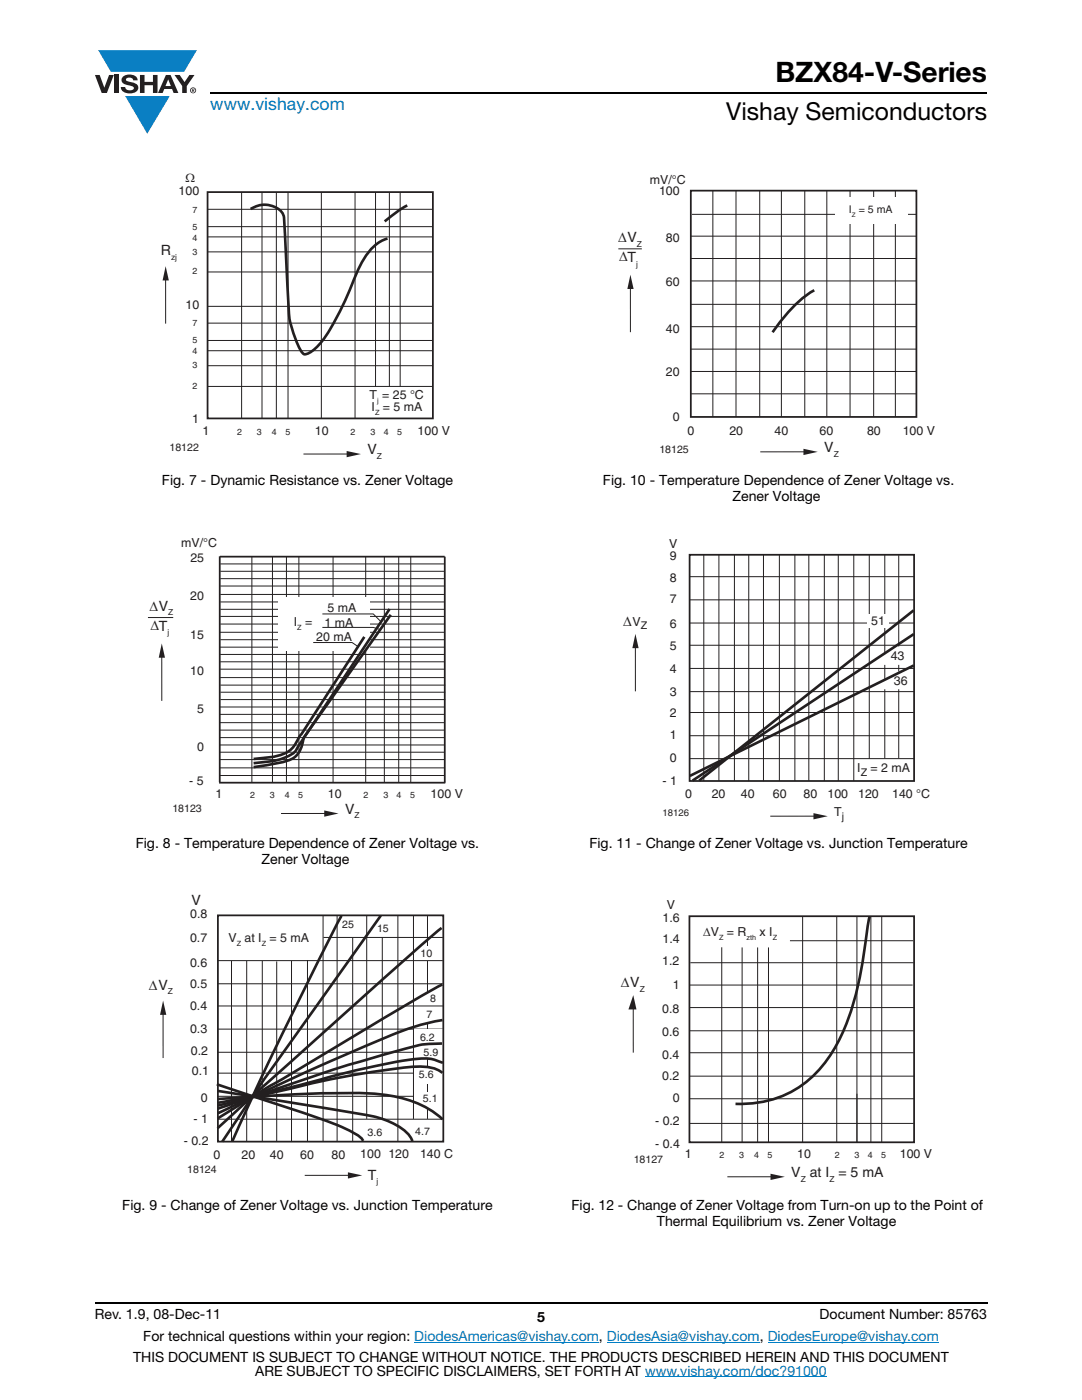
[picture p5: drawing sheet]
<svg xmlns="http://www.w3.org/2000/svg" width="216mm" height="279mm" viewBox="0 0 216 279" stroke-linecap="round" stroke-linejoin="round" font-family="sans-serif">
<g fill="#0a7fc3">
<path d="M19.6 10h19.7l-2.6 4.3h-1.1h-13.5z"/>
<path d="M25 19.2h8.9l-4.5 7.5z"/>
</g>
<g fill="#231f20">
<path d="M18.9 15h1l.9 2.5 1-2.5h.9l-1.4 3.6h-1z"/>
<path d="M22.9 15h.9v3.6h-.9z"/>
<path d="M24.6 15.3a2.1 2.1 0 0 1 2.8 .3l.1 .4h-.9a.79 .79 0 0 0-.7-.5 .79 .79 0 0 0-.8 .4l.3 .3 1 .2a1.08 1.08 0 0 1 1.2 1 1.08 1.08 0 0 1-1.1 1.2 1.73 1.73 0 0 1-2.4-1.2h.9a.96 .96 0 0 0 .8 .6 .96 .96 0 0 0 .9-.4 1.31 1.31 0 0 0-1.2-.6 1.03 1.03 0 0 1-1.1-.6 1.03 1.03 0 0 1 .2-1.1z"/>
<path d="M27.9 15h.9v1.3h1.7v-1.3h.9v3.6h-.9v-1.6h-1.7v1.6h-.9z"/>
<path d="M34.8 15h1.1l.9 1.4 1-1.4h1l-1.5 2.2v1.4h-.9v-1.4z"/>
<path d="M33.6 15.9l.5 1.3h-1.1zM33.1 15l-1.6 3.6h1l.3-.8h1.5l.3 .8h1l-1.6-3.6z"/>
<path d="M38.1 18a.46 .46 0 0 1 .9 0 .46 .46 0 0 1-.9 0zM37.9 18a.6 .6 0 0 0 1.2 0 .6 .6 0 0 0-1.2 0z"/>
<path d="M38.4 17.8h.2v.2h-.2zM38.3 17.7v.7h.1v-.3l.4 .3-.2-.3 .2-.2-.1-.2z"/>
</g>
<path d="M42 18.6h155M18.9 260h178.1" fill="none" stroke="#000" stroke-width=".36"/>
<path d="M82.7 267.9h36.8M121.1 267.9h30.5M128.7 274.8h36.3M153.2 267.9h34.1" fill="none" stroke="#007ec4" stroke-width=".2"/>
<path d="M32.1 34.1h57.7v58.1h-57.7z" fill="#fff"/>
<path d="M41.4 38.3h45v45.2h-45z" fill="none" stroke="#231f20" stroke-width=".35"/>
<g fill="none" stroke="#231f20" stroke-width=".2">
<path d="M48.2 38.4v45.1M52.3 38.4v45.1M55.1 38.4v45.1M57.5 38.4v45.1M64.1 38.4v45.1M70.8 38.3v45.2M74.9 38.3v38.8M77.7 38.4v38.7M79.8 38.4v38.7M33 54.5l.1 10.1M41.4 50.3h45M41.5 54.3h44.9"/>
<path d="M41.5 45.2h44.9M41.5 47.3h44.9M41.5 41.8h44.7M41.4 73h45M41.5 77.1h44.9M41.5 67.9h44.9M41.5 61.1h44.9M41.5 70h44.9M41.5 64.5h44.7"/>
</g>
<path d="M50 41.7a4.7 4.7 0 0 1 6.5 1.1l.2 1.3 .8 15.2a20.1 20.1 0 0 0 2.9 11.2 1.42 1.42 0 0 0 1.7-.3 17.4 17.4 0 0 0 4.9-6.4l2.5-5.3a46.8 46.8 0 0 1 3.4-7.3 8.3 8.3 0 0 1 4.4-3.6M81.3 41l-1.6 .9-2.9 2.3" fill="none" stroke="#231f20" stroke-width=".53"/>
<path d="M33.1 53.1l.6 2.9h-1.3z" fill="#231f20"/>
<path d="M70.7 90.6h-10.1" fill="none" stroke="#231f20" stroke-width=".2"/>
<path d="M69.2 90l2.8 .6-2.8 .7z" fill="#231f20"/>
<path d="M29.5 107.1h62.9v56.9h-62.9z" fill="#fff"/>
<g fill="none" stroke="#231f20" stroke-width=".2">
<path d="M44 118.6h44.6M44 115.5h44.7M44 114h44.7M44 112.5h44.7M44 117h44.7M50.3 111.1v45.1M54.4 111.1v45.1M57.2 111.1v45.1M59.6 111.1v45.1M66.5 111.1v45.1M73 111.1v45.1M76.7 111.1v45.1"/>
<path d="M79.6 111.1v45.1M82 111.1v45.1M43.8 129.2h44.9M43.8 126.2h44.9M43.9 135.2h44.9M43.9 133.5h44.9M43.9 130.6h44.9M43.9 132.1h44.9M44 127.7h44.6M44 124.5h44.6M44 123h44.6M44 121.6h44.6"/>
<path d="M44 120.1h44.6M44 139.6h44.8M44 138.1h44.8M44 136.7h44.8M43.8 144.2h44.9M43.8 142.6h44.9M43.8 141.1h44.9M43.9 154.8h44.8M43.9 150.1h44.8M43.9 153.2h44.8M43.9 147.2h44.8M43.9 145.7h44.8"/>
<path d="M43.9 151.6h44.8M43.9 148.7h44.8"/>
</g>
<path d="M43.8 111v45.1M43.9 111.1h44.8v45.1M43.7 156.2h45.2" fill="none" stroke="#231f20" stroke-width=".35"/>
<path d="M55.5 119.2h18.2v10.8h-18.2z" fill="#fff"/>
<path d="M72.7 127.1l-13.1 20.1a5.7 5.7 0 0 1-5 3.8l-4 .5M77.7 121.5l-18.5 27.9a2.56 2.56 0 0 1-1.4 1.4 14.3 14.3 0 0 1-6.2 1.4l-1 .1M78 122.7l-17.4 24.5a7.9 7.9 0 0 1-1.4 3.5 7.5 7.5 0 0 1-4.2 1.7l-4.4 .7" fill="none" stroke="#231f20" stroke-width=".53"/>
<path d="M29.5 123.2h5.1M32.3 129.7v10.2M62.5 128.2h7.8l1.2 .9M64.3 122.5h10.2l1.6 1.7M64.3 125.2h10.2l1.4 .4" fill="none" stroke="#231f20" stroke-width=".2"/>
<path d="M32.3 128.4l.6 2.9h-1.2z" fill="#231f20"/>
<path d="M66.2 162.3l-10.1 .1" fill="none" stroke="#231f20" stroke-width=".2"/>
<path d="M64.7 161.7l2.9 .7-2.9 .6z" fill="#231f20"/>
<path d="M29.7 178.1h60.7v58.9h-60.7z" fill="#fff"/>
<g fill="none" stroke="#231f20" stroke-width=".2">
<path d="M43.4 196.3h45M46.2 191.8v36M49.2 191.8v36M52.3 191.8v36M55.2 191.9v36M58.2 191.8v36.1M61.4 191.6v36.2M64.5 187.1h23.9M67.3 182.8v45M70.4 187.2v40.6M79.4 182.8v45M85.3 182.8v40.5"/>
<path d="M43.4 218.8h44.9M43.4 210h45M43.4 214.2h44.9M43.4 223.4h45"/>
</g>
<path d="M68.1 182.8l-4.8 9.3-8.7 17.8-8.2 17.8M76 182.7l-13.5 19a533.4 533.4 0 0 0-18.2 26.1M43.3 216.4a529.1 529.1 0 0 1 25 8.6l3.1 1.6 .8 .6 .3 .5M43.4 217.7l22.9 3.7a60.7 60.7 0 0 1 10.9 2.2 10 10 0 0 1 4.8 3.4l.3 .7" fill="none" stroke="#231f20" stroke-width=".53"/>
<g fill="#fff">
<path d="M82.6 188.9h5.5v2.8h-5.5z"/>
<path d="M83.6 198.1h4.2v2.6h-4.2z"/>
</g>
<path d="M64.5 182.8v45M73.2 182.8v40.5M76.3 187.1v36.3" fill="none" stroke="#231f20" stroke-width=".2"/>
<path d="M82.6 218h5.7v3.1h-5.7z" fill="#fff"/>
<path d="M43.5 219.3a300.4 300.4 0 0 1 30.3-1.1 24.5 24.5 0 0 1 13.1 4l1.4 1.2" fill="none" stroke="#231f20" stroke-width=".53"/>
<path d="M82.6 212.9h5.7v3.5h-5.7z" fill="#fff"/>
<path d="M88.1 185.2l-12.1 10.6-23.8 21.3-8.8 8.1M88.3 196.5a1152.9 1152.9 0 0 0-32.2 19l-3.4 1.9-9.3 5.8M88.3 214.1a8.1 8.1 0 0 0-5.8-1.2 178.4 178.4 0 0 0-27 4.9l-12 2.8" fill="none" stroke="#231f20" stroke-width=".53"/>
<path d="M43.4 191.7h45M82.5 182.8v40.5" fill="none" stroke="#231f20" stroke-width=".2"/>
<path d="M83 200.8h4.3v3.3h-4.3z" fill="#fff"/>
<path d="M88.3 203.6a65.2 65.2 0 0 0-15.7 5.3l-11.8 5.2-17.3 8.1" fill="none" stroke="#231f20" stroke-width=".53"/>
<path d="M43.3 205.4h45.1M43.4 200.8h45" fill="none" stroke="#231f20" stroke-width=".2"/>
<path d="M82.6 205.4h5.6v5.8h-5.6z" fill="#fff"/>
<path d="M88.2 208.3a24.6 24.6 0 0 0-8.1 1.2 310.7 310.7 0 0 0-27.7 8.7l-9 3.1M88.4 212.1a8.8 8.8 0 0 0-5.7-.7 170.8 170.8 0 0 0-23.4 5.3l-8 1.8-7.8 1.6" fill="none" stroke="#231f20" stroke-width=".53"/>
<path d="M43.5 182.7h45v45.1h-45z" fill="none" stroke="#231f20" stroke-width=".35"/>
<path d="M32.5 201v10.2" fill="none" stroke="#231f20" stroke-width=".2"/>
<path d="M32.5 199.7l.7 2.8h-1.3z" fill="#231f20"/>
<path d="M70.9 234.6h-10.1" fill="none" stroke="#231f20" stroke-width=".2"/>
<path d="M69.4 234l2.9 .6-2.9 .6z" fill="#231f20"/>
<path d="M123.3 34.6h63.3v57.2h-63.3z" fill="#fff"/>
<path d="M137.8 38.1h45.1v45.1h-45.1z" fill="none" stroke="#231f20" stroke-width=".35"/>
<g fill="none" stroke="#231f20" stroke-width=".2">
<path d="M142.2 38.1v45.1M146.9 38.1v45.1M151.6 38.1v45.1M155.9 38.1v45.1M160.6 38.1v45.1M165 38.1v45.1M169.6 38.1v45.1M174.3 38.1v45.1M178.7 38.1v45.1M137.9 51.6h44.9M137.9 47.1h44.9M137.9 56.1h45"/>
<path d="M138.1 42.8h44.7M137.8 60.7h45M137.9 78.6h44.9M137.9 74.1h44.9M137.9 69.7h44.9M137.9 65.2h44.9"/>
</g>
<path d="M162.5 57.9a28.7 28.7 0 0 0-8.3 8.4" fill="none" stroke="#231f20" stroke-width=".53"/>
<path d="M166.6 39.3h14.6v5.3h-14.6z" fill="#fff"/>
<path d="M123.4 49.7h4.7M125.8 56.2v10.1" fill="none" stroke="#231f20" stroke-width=".2"/>
<path d="M125.8 54.8l.6 2.9h-1.2z" fill="#231f20"/>
<path d="M161.8 90.2h-10.1" fill="none" stroke="#231f20" stroke-width=".2"/>
<path d="M160.3 89.6l2.9 .6-2.9 .6z" fill="#231f20"/>
<path d="M124.3 107.2h61.3v57h-61.3z" fill="#fff"/>
<g fill="none" stroke="#231f20" stroke-width=".2">
<path d="M137.6 115.1h44.8M140.4 110.8v45.1M143.5 110.8v45.1M146.5 110.7v45.2M149.4 110.7v45.2M152.3 110.8v45.1M155.5 110.8v45.1M158.6 110.8v45M161.4 110.8v45M164.5 110.7v45.2M167.3 110.8v45.1M170.4 110.8v45.1"/>
<path d="M173.5 110.8v40.6M176.5 110.8v40.5M179.3 110.8v40.5M137.6 124.3h44.8M137.6 151.4h44.8M137.6 146.8h44.8M137.6 142.2h44.8"/>
</g>
<path d="M137.6 110.7h44.8v45.2h-44.8z" fill="none" stroke="#231f20" stroke-width=".35"/>
<path d="M173.1 122.6h4.2v2.7h-4.2z" fill="#fff"/>
<path d="M137.6 119.7h44.8" fill="none" stroke="#231f20" stroke-width=".2"/>
<path d="M175.5 131.1l3-2.1h1.9v3.7h-4.9z" fill="#fff"/>
<path d="M182.3 121.8l-42.8 34M182.3 126.5l-44.1 29.3" fill="none" stroke="#231f20" stroke-width=".53"/>
<path d="M137.6 133.4h44.8M137.6 128.8h44.8" fill="none" stroke="#231f20" stroke-width=".2"/>
<path d="M175.7 135.9l3.9-2.1 1.9-.3v4.1h-5.8z" fill="#fff"/>
<path d="M126.8 127.8v10.2M137.6 138h44.8" fill="none" stroke="#231f20" stroke-width=".2"/>
<path d="M182.3 132.8l-44.6 22.1" fill="none" stroke="#231f20" stroke-width=".53"/>
<path d="M126.8 126.5l.6 2.9h-1.2z" fill="#231f20"/>
<path d="M163.8 162.9h-10.1" fill="none" stroke="#231f20" stroke-width=".2"/>
<path d="M162.3 162.3l2.9 .6-2.9 .6z" fill="#231f20"/>
<path d="M123.9 179.3h62.1v57.2h-62.1z" fill="#fff"/>
<path d="M137.6 182.9h44.8v45.1h-44.8z" fill="none" stroke="#231f20" stroke-width=".35"/>
<g fill="none" stroke="#231f20" stroke-width=".2">
<path d="M126.4 199.9v10.2M137.5 196.6h44.6M137.7 192.1h44.6M144 189.1v38.9M148.1 189.1v38.9M151.2 189.1v38.8M153.3 189.1v38.9M157.6 187.7h24.6M160.2 182.9v45M167 182.9v45M171 182.9v45.1M173.8 182.9v45.1"/>
<path d="M175.9 182.9v45.1M137.5 214.8h44.9M137.5 219.3h44.9M137.6 205.7h44.7M137.6 201.1h44.8M137.6 210.1h44.7M137.6 224.2h44.7"/>
</g>
<path d="M173.5 182.9l-.3 1.7a89.4 89.4 0 0 1-4 18.8 27.6 27.6 0 0 1-9.5 13.4 21 21 0 0 1-12.9 3.5" fill="none" stroke="#231f20" stroke-width=".53"/>
<path d="M126.4 198.6l.6 2.9h-1.6z" fill="#231f20"/>
<path d="M155.3 234.8l-10.2 .1" fill="none" stroke="#231f20" stroke-width=".2"/>
<path d="M153.8 234.2l2.8 .7-2.8 .6z" fill="#231f20"/>
<text font-size="5.6" x="154.7" y="16.4">BZX84-V-Series</text>
<text font-size="4.9" x="144.9" y="24">Vishay Semiconductors</text>
<text font-size="3.5" fill="#007ec4" x="42" y="21.9">www.vishay.com</text>
<g font-size="2.8" fill="#231f20">
<text x="32.1" y="50.9">R</text>
<text x="123.3" y="48.3">ΔV</text>
<text x="123.6" y="52.2">ΔT</text>
<text x="73.3" y="90.6">V</text>
<text x="164.5" y="90.2">V</text>
<text x="29.8" y="121.9">ΔV</text>
<text x="30" y="125.8">ΔT</text>
<text x="124.3" y="124.9">Δ</text>
<text x="68.8" y="162.4">V</text>
<text x="38.2" y="180.6">V</text>
<text x="29.7" y="197.5">ΔV</text>
<text x="123.9" y="197">ΔV</text>
<text x="73.4" y="235.4">T</text>
<text x="157.9" y="234.9">V at I = 5 mA</text>
</g>
<g font-size="2.8">
<text x="32.3" y="96.8">Fig. 7 - Dynamic Resistance vs. Zener Voltage</text>
<text x="120.3" y="96.8">Fig. 10 - Temperature Dependence of Zener Voltage vs.</text>
<text x="146.2" y="100">Zener Voltage</text>
<text x="27.1" y="169.2">Fig. 8 - Temperature Dependence of Zener Voltage vs.</text>
<text x="52.2" y="172.3">Zener Voltage</text>
<text x="117.6" y="169.2">Fig. 11 - Change of Zener Voltage vs. Junction Temperature</text>
<text x="24.4" y="241.5">Fig. 9 - Change of Zener Voltage vs. Junction Temperature</text>
<text x="114" y="241.5">Fig. 12 - Change of Zener Voltage from Turn-on up to the Point of</text>
<text x="131.1" y="244.7">Thermal Equilibrium vs. Zener Voltage</text>
<text x="18.9" y="263.3">Rev. 1.9, 08-Dec-11</text>
<text x="107.2" y="263.8">5</text>
<text x="163.6" y="263.3">Document Number: 85763</text>
<text x="28.6" y="267.7">For technical questions within your region: DiodesAmericas@vishay.com, DiodesAsia@vishay.com, DiodesEurope@vishay.com</text>
<text x="26.5" y="271.7">THIS DOCUMENT IS SUBJECT TO CHANGE WITHOUT NOTICE. THE PRODUCTS DESCRIBED HEREIN AND THIS DOCUMENT</text>
<text x="50.9" y="274.6">ARE SUBJECT TO SPECIFIC DISCLAIMERS, SET FORTH AT www.vishay.com/doc?91000</text>
</g>
<g font-size="2.5" fill="#231f20">
<text x="35.6" y="39">100</text>
<text x="37" y="36.3">Ω</text>
<text x="129.7" y="36.7">mV/°C</text>
<text x="131.5" y="39">100</text>
<text x="132.9" y="48.2">80</text>
<text x="132.9" y="57.2">60</text>
<text x="37" y="61.7">10</text>
<text x="132.9" y="66.4">40</text>
<text x="132.9" y="75">20</text>
<text x="73.7" y="79.7">T = 25 °C</text>
<text x="74.1" y="82.1">I = 5 mA</text>
<text x="38.4" y="84.4">1</text>
<text x="40.4" y="86.8">1</text>
<text x="62.8" y="86.8">10</text>
<text x="83.3" y="86.8">100 V</text>
<text x="134.3" y="84.1">0</text>
<text x="137.2" y="86.7">0</text>
<text x="145.5" y="86.8">20</text>
<text x="154.6" y="86.8">40</text>
<text x="163.5" y="86.7">60</text>
<text x="173" y="86.8">80</text>
<text x="180.1" y="86.7">100 V</text>
<text x="36.2" y="109.2">mV/°C</text>
<text x="38" y="112.2">25</text>
<text x="133.5" y="109.3">V</text>
<text x="133.7" y="111.9">9</text>
<text x="38" y="119.7">20</text>
<text x="133.7" y="116.1">8</text>
<text x="58.6" y="125">I</text>
<text x="60.9" y="125">=</text>
<text x="64.7" y="125">1 mA</text>
<text x="65.3" y="122.2">5 mA</text>
<text x="126.2" y="124.9">V</text>
<text x="133.6" y="120.4">7</text>
<text x="133.6" y="125.3">6</text>
<text x="173.9" y="124.7">51</text>
<text x="38" y="127.6">15</text>
<text x="63.1" y="127.9">20 mA</text>
<text x="133.6" y="129.7">5</text>
<text x="177.7" y="131.7">43</text>
<text x="38" y="134.7">10</text>
<text x="133.6" y="134.2">4</text>
<text x="178.3" y="136.8">36</text>
<text x="39.4" y="142.2">5</text>
<text x="133.6" y="138.9">3</text>
<text x="133.6" y="143.1">2</text>
<text x="39.4" y="149.9">0</text>
<text x="133.6" y="147.5">1</text>
<text x="133.6" y="152.1">0</text>
<text x="171.1" y="154.1">I</text>
<text x="173.7" y="154.1">= 2 mA</text>
<text x="37.8" y="156.8">- 5</text>
<text x="43" y="159.3">1</text>
<text x="65.4" y="159.3">10</text>
<text x="85.9" y="159.3">100 V</text>
<text x="132.2" y="156.6">- 1</text>
<text x="136.7" y="159.3">0</text>
<text x="142" y="159.3">20</text>
<text x="147.8" y="159.3">40</text>
<text x="154.2" y="159.3">60</text>
<text x="160.3" y="159.3">80</text>
<text x="165.1" y="159.3">100</text>
<text x="171.2" y="159.3">120</text>
<text x="178" y="159.3">140 °C</text>
<text x="166.5" y="162.9">T</text>
<text x="38" y="183.3">0.8</text>
<text x="132.2" y="184">1.6</text>
<text x="133.1" y="181.4">V</text>
<text x="37.9" y="187.9">0.7</text>
<text x="45.6" y="188">V at I = 5 mA</text>
<text x="132.2" y="188.2">1.4</text>
<text x="140.3" y="186.9">ΔV = R</text>
<text x="151.6" y="186.8">x I</text>
<text x="37.9" y="193">0.6</text>
<text x="37.9" y="197.3">0.5</text>
<text x="132.1" y="192.5">1.2</text>
<text x="134.3" y="197.4">1</text>
<text x="37.9" y="201.6">0.4</text>
<text x="132.1" y="202.1">0.8</text>
<text x="37.9" y="206.1">0.3</text>
<text x="132.1" y="206.7">0.6</text>
<text x="38.1" y="210.5">0.2</text>
<text x="38.3" y="214.5">0.1</text>
<text x="132.1" y="211.4">0.4</text>
<text x="132.1" y="215.6">0.2</text>
<text x="40.1" y="220">0</text>
<text x="134.3" y="219.9">0</text>
<text x="38.6" y="224.1">- 1</text>
<text x="130.7" y="224.5">- 0.2</text>
<text x="36.7" y="228.5">- 0.2</text>
<text x="42.6" y="231.3">0</text>
<text x="48.2" y="231.3">20</text>
<text x="53.8" y="231.3">40</text>
<text x="59.9" y="231.3">60</text>
<text x="66.2" y="231.3">80</text>
<text x="71.9" y="231.2">100 120</text>
<text x="83.8" y="231.2">140 C</text>
<text x="130.7" y="229">- 0.4</text>
<text x="136.6" y="231.1">1</text>
<text x="159.1" y="231.1">10</text>
<text x="179.6" y="231.1">100 V</text>
</g>
<g font-size="2.1" fill="#231f20">
<text x="169.4" y="42.6">I</text>
<text x="171.3" y="42.6">= 5 mA</text>
<text x="33.8" y="90.1">18122</text>
<text x="131.6" y="90.4">18125</text>
<text x="127.8" y="125.6">Z</text>
<text x="171.7" y="154.8">Z</text>
<text x="34.4" y="162.1">18123</text>
<text x="168" y="163.6">j</text>
<text x="68.3" y="185.1">25</text>
<text x="75.2" y="186.1">15</text>
<text x="83.9" y="190.9">10</text>
<text x="85.1" y="203.3">7</text>
<text x="85.8" y="200">8</text>
<text x="83.8" y="207.7">6.2</text>
<text x="83.6" y="215.1">5.6</text>
<text x="84.5" y="210.7">5.9</text>
<text x="84.4" y="220">5.1</text>
<text x="73.3" y="226.8">3.6</text>
<text x="82.9" y="226.4">4.7</text>
<text x="126.4" y="232.1">18127</text>
<text x="37.4" y="234.2">18124</text>
</g>
<text font-size="1.9" fill="#231f20" x="132.2" y="162.9">18126</text>
<g font-size="1.8" fill="#231f20">
<text x="38.4" y="42.6">7</text>
<text x="38.4" y="45.8">5</text>
<text x="38.4" y="48">4</text>
<text x="38.4" y="51">3</text>
<text x="38.4" y="54.8">2</text>
<text x="38.4" y="65.1">7</text>
<text x="38.4" y="68.4">5</text>
<text x="38.4" y="70.6">4</text>
<text x="38.4" y="73.5">3</text>
<text x="38.4" y="77.7">2</text>
<text x="47.3" y="86.9">2</text>
<text x="51.3" y="86.9">3</text>
<text x="54.2" y="86.9">4</text>
<text x="56.9" y="86.9">5</text>
<text x="70" y="86.9">2</text>
<text x="73.9" y="86.9">3</text>
<text x="76.6" y="86.9">4</text>
<text x="79.3" y="86.9">5</text>
<text x="49.9" y="159.3">2</text>
<text x="53.9" y="159.3">3</text>
<text x="56.8" y="159.3">4</text>
<text x="59.5" y="159.3">5</text>
<text x="72.6" y="159.3">2</text>
<text x="76.5" y="159.3">3</text>
<text x="79.1" y="159.3">4</text>
<text x="81.9" y="159.3">5</text>
<text x="143.6" y="231.1">2</text>
<text x="147.5" y="231.1">3</text>
<text x="150.5" y="231.1">4</text>
<text x="153.2" y="231.1">5</text>
<text x="166.6" y="231.1">2</text>
<text x="170.5" y="231.1">3</text>
<text x="173.1" y="231.1">4</text>
<text x="175.9" y="231.1">5</text>
</g>
<g font-size="1.6" fill="#231f20">
<text x="34.1" y="51.9">zj</text>
<text x="126.9" y="53.2">j</text>
<text x="127.1" y="49.2">Z</text>
<text x="75.2" y="91.6">Z</text>
<text x="166.4" y="91.2">Z</text>
<text x="33.6" y="122.8">Z</text>
<text x="33.4" y="126.8">j</text>
<text x="70.7" y="163.3">Z</text>
<text x="127.7" y="197.9">Z</text>
<text x="33.5" y="198.4">Z</text>
<text x="75.1" y="236.4">j</text>
<text x="159.8" y="235.8">Z</text>
<text x="165.5" y="235.8">Z</text>
</g>
<g font-size="1.4" fill="#231f20">
<text x="74.8" y="82.9">Z</text>
<text x="75.2" y="80.5">j</text>
<text x="59.3" y="125.8">Z</text>
<text x="47.2" y="188.9">Z</text>
<text x="52.2" y="188.9">Z</text>
<text x="143.5" y="187.7">Z</text>
<text x="149" y="187.7">zth</text>
<text x="154.2" y="187.7">Z</text>
</g>
<text font-size="1.2" fill="#231f20" x="170" y="43.3">Z</text>
</svg>
